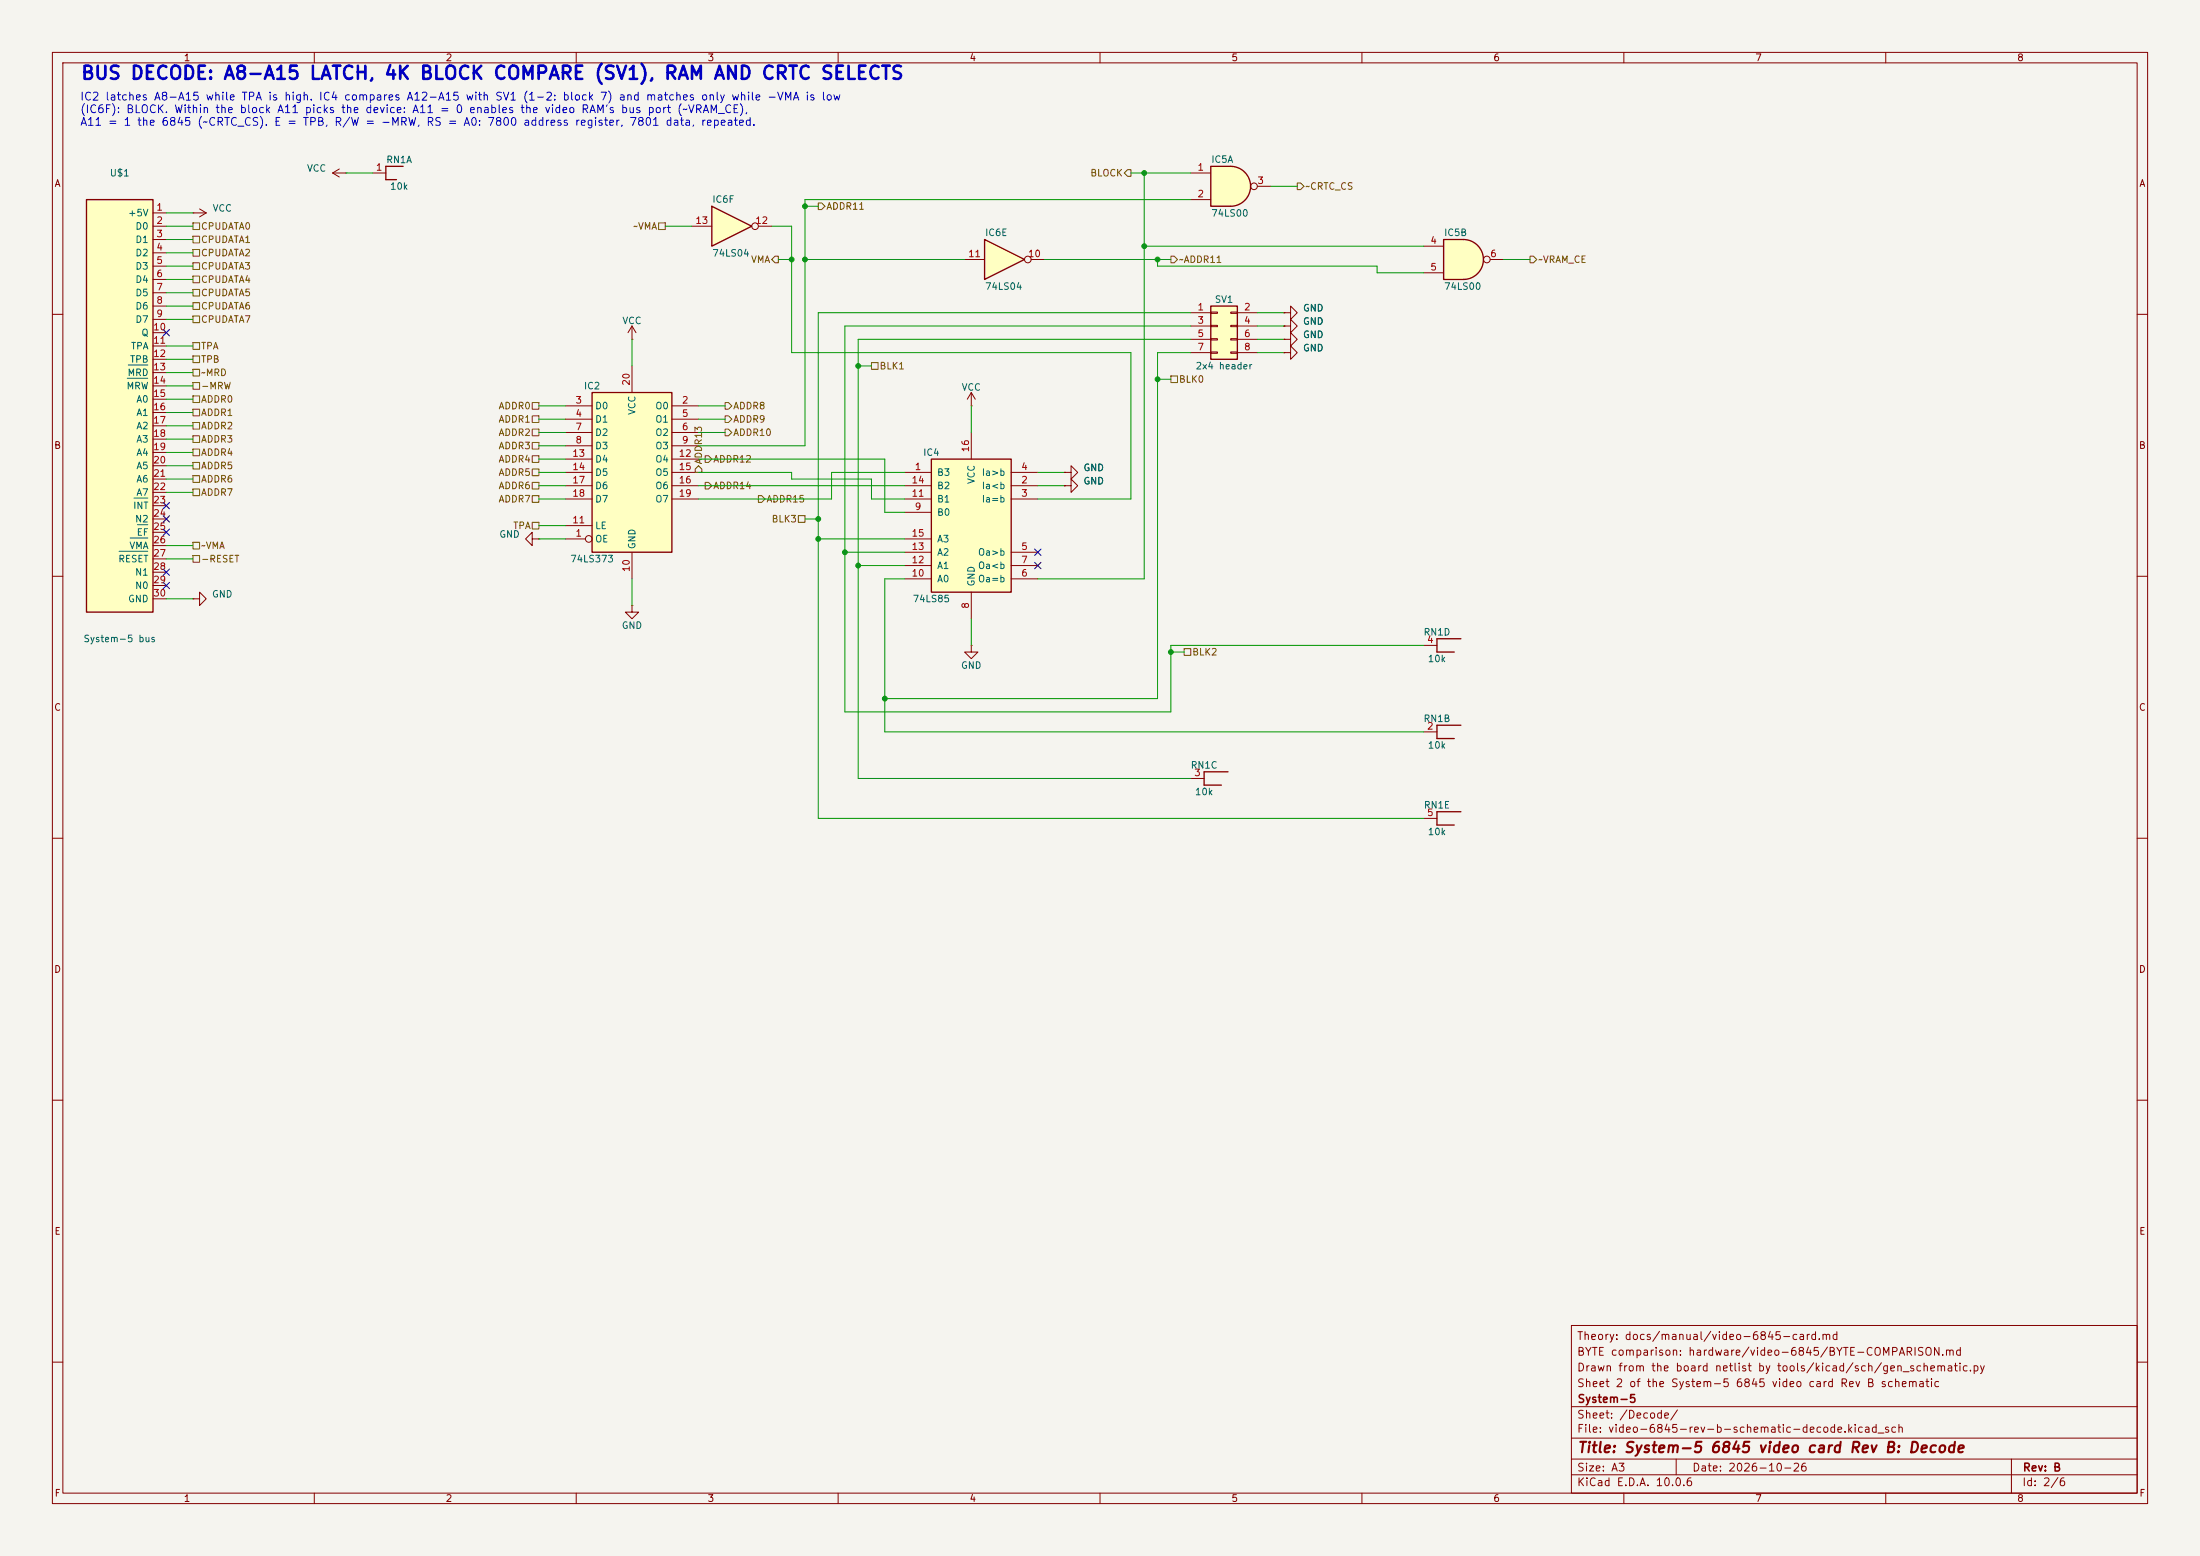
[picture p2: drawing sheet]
<svg xmlns="http://www.w3.org/2000/svg" width="420mm" height="297mm" viewBox="0 0 420 297" stroke-linecap="round" stroke-linejoin="round" font-family="sans-serif">
<path d="M0 0h420v297h-420z" fill="#f5f4ef" stroke="#f5f4ef" stroke-width=".19"/>
<g fill="none" stroke="#840000" stroke-width=".19">
<path d="M10 10h400v277h-400zM12 12h396v273h-396zM60 10v2M110 10v2M160 10v2M210 10v2M260 10v2M310 10v2M360 10v2M71.1 33h2.6M245.1 59.7h1.3v-1.3l1.2 1.3-1.2 1.3v-1.3M245.1 59.7h.1"/>
<path d="M10 60h2M120.6 64.8h.1M120.6 62.2l-.7 1.3M120.6 62.2l.8 1.3M120.6 62.2v2.6M185.4 77.5h.1M185.4 74.9l-.7 1.3M185.4 74.9l.8 1.3M185.4 74.9v2.6M408 60h2M203.2 90.2h1.3v-1.3l1.2 1.3-1.2 1.2v-1.2M203.2 90.2h.1"/>
<path d="M203.2 92.7h1.3v-1.3l1.2 1.3-1.2 1.3v-1.3M203.2 92.7h.1M10 110h2M408 110h2M10 160h2M408 160h2M10 210h2M408 210h2M300 253h108v32h-108zM10 260h2M300 278.5h108M300 274.5h108"/>
<path d="M300 268.5h108M320 278.5v3M384 278.5v6.5M408 260h2M60 285v2M110 285v2M160 285v2M210 285v2M260 285v2M300 281.5h108M310 285v2M360 285v2"/>
</g>
<path d="M77 31.8h-3.3v2.5h2" fill="none" stroke="#840000" stroke-width=".25"/>
<path d="M135.9 39.4l7.6 3.8-7.6 3.8z" fill="#ffffc2"/>
<path d="M135.9 39.4l7.6 3.8-7.6 3.8z" fill="none" stroke="#840000" stroke-width=".25"/>
<g fill="none" stroke="#840000" stroke-width=".19">
<path d="M132.1 43.2h3.8M144.8 43.2h2.5"/>
<circle cx="144.1" cy="43.2" r=".63"/>
</g>
<path d="M113 74.9h15.3v30.5h-15.3z" fill="#ffffc2"/>
<path d="M113 74.9h15.3v30.5h-15.3z" fill="none" stroke="#840000" stroke-width=".25"/>
<g fill="none" stroke="#840000" stroke-width=".19">
<path d="M107.9 77.5h5.1M120.6 69.9v5M128.3 77.5h5M107.9 80h5.1M107.9 82.6h5.1M107.9 85.1h5.1M107.9 87.6h5.1M107.9 90.2h5.1M107.9 92.7h5.1M107.9 95.3h5.1M128.3 80h5M128.3 82.6h5"/>
<path d="M128.3 85.1h5M128.3 87.6h5M128.3 90.2h5M128.3 92.7h5M128.3 95.3h5M101.6 102.9v-1.3l-1.3 1.3 1.3 1.2v-1.2h1.3M102.9 102.9h.1M107.9 102.9h3.9M107.9 100.3h5.1M120.6 105.4v5.1"/>
<circle cx="112.4" cy="102.9" r=".63"/>
</g>
<path d="M188 45.7l7.6 3.8-7.6 3.8z" fill="#ffffc2"/>
<path d="M188 45.7l7.6 3.8-7.6 3.8z" fill="none" stroke="#840000" stroke-width=".25"/>
<g fill="none" stroke="#840000" stroke-width=".19">
<path d="M63.5 33l1.3 .8M63.5 33h2.5M64.8 32.3l-1.3 .7M66 33h.1M184.1 49.5h3.9M196.8 49.5h2.6M185.4 123.2v1.3h1.3l-1.3 1.2-1.3-1.2h1.3M185.4 123.2h.1"/>
<circle cx="196.2" cy="49.5" r=".63"/>
</g>
<path d="M177.8 87.6h15.2v25.4h-15.2z" fill="#ffffc2"/>
<path d="M177.8 87.6h15.2v25.4h-15.2z" fill="none" stroke="#840000" stroke-width=".25"/>
<g fill="none" stroke="#840000" stroke-width=".19">
<path d="M172.7 90.2h5.1M172.7 92.7h5.1M172.7 95.3h5.1M172.7 97.8h5.1M185.4 82.6v5M193 90.2h5.1M193 92.7h5.1M193 95.3h5.1M172.7 105.4h5.1M172.7 110.5h5.1M172.7 108h5.1M172.7 102.9h5.1"/>
<path d="M185.4 113v5.1M193 105.4h5.1M193 110.5h5.1M193 108h5.1"/>
</g>
<path d="M231.1 58.4h5.1v10.2h-5.1z" fill="#ffffc2"/>
<path d="M231.1 58.4h5.1v10.2h-5.1zM278.9 121.9h-4.6v2.6h3.3M278.9 138.4h-4.6v2.6h3.3M234.4 147.3h-4.5v2.6h3.3" fill="none" stroke="#840000" stroke-width=".25"/>
<g fill="none" stroke="#840000" stroke-width=".19">
<path d="M38.1 39.9l1.3 .7M36.8 40.6h.1M36.8 40.6h2.6M39.4 40.6l-1.3 .8M227.3 59.7h3.8M231.1 59.6h1.3v.2h-1.3zM234.9 59.6h1.3v.2h-1.3zM236.2 59.7h3.8M227.3 62.2h3.8M227.3 64.8h3.8M227.3 67.3h3.8M231.1 62.1h1.3v.3h-1.3z"/>
<path d="M231.1 64.6h1.3v.3h-1.3zM231.1 67.2h1.3v.2h-1.3zM234.9 62.1h1.3v.3h-1.3zM234.9 64.6h1.3v.3h-1.3zM234.9 67.2h1.3v.2h-1.3zM236.2 62.2h3.8M236.2 64.8h3.8M236.2 67.3h3.8M36.8 114.3h1.3v-1.3l1.3 1.3-1.3 1.3v-1.3M36.8 114.3h.1M120.6 115.6v1.2h1.3l-1.3 1.3-1.2-1.3h1.2M120.6 115.6h.1"/>
<path d="M271.8 139.7h2.5M271.8 123.2h2.5M227.3 148.6h2.6"/>
</g>
<path d="M16.5 38.1h12.7v78.7h-12.7z" fill="#ffffc2"/>
<path d="M16.5 38.1h12.7v78.7h-12.7zM278.9 154.9h-4.6v2.6h3.3" fill="none" stroke="#840000" stroke-width=".25"/>
<g fill="none" stroke="#840000" stroke-width=".19">
<path d="M29.2 40.6h2.5M29.2 43.2h2.5M29.2 45.7h2.5M29.2 48.3h2.5M29.2 50.8h2.5M29.2 53.3h2.5M29.2 55.9h2.5M29.2 58.4h2.5M29.2 61h2.5M29.2 63.5h2.5M29.2 66h2.5M29.2 68.6h2.5"/>
<path d="M29.2 71.1h2.5M29.2 73.7h2.5M29.2 76.2h2.5M29.2 78.7h2.5M245.1 62.2h1.3v-1.2l1.2 1.2-1.2 1.3v-1.3M245.1 62.2h.1M29.2 81.3h2.5M29.2 83.8h2.5M29.2 86.4h2.5M29.2 88.9h2.5M29.2 91.4h2.5M29.2 94h2.5"/>
<path d="M29.2 96.5h2.5M29.2 99.1h2.5M29.2 101.6h2.5M29.2 104.1h2.5M29.2 106.7h2.5M29.2 109.2h2.5M29.2 111.8h2.5M29.2 114.3h2.5M271.8 156.2h2.5"/>
</g>
<path d="M24.3 72.2h3.9M24.5 69.7h3.7M25.6 95.1h2.6M22.7 105.2h5.5M24.8 102.7h3.4M26.2 100.2h2" fill="none" stroke="#006464" stroke-width=".19"/>
<path d="M234.9 31.8a3.8 3.8 0 0 1 3.8 3.8 3.8 3.8 0 0 1-3.8 3.8z" fill="#ffffc2" stroke="#ffffc2" stroke-width=".19"/>
<path d="M231.1 31.8h3.8v7.6h-3.8z" fill="#ffffc2"/>
<path d="M231.1 31.8h3.8a3.8 3.8 0 0 1 3.8 3.8 3.8 3.8 0 0 1-3.8 3.8h-3.8z" fill="none" stroke="#840000" stroke-width=".25"/>
<g fill="none" stroke="#840000" stroke-width=".19">
<path d="M227.3 33h3.8M227.3 38.1h3.8M240 35.6h2.6M245.1 64.8h1.3v-1.3l1.2 1.3-1.2 1.2v-1.2M245.1 64.8h.1"/>
<circle cx="239.4" cy="35.6" r=".63"/>
</g>
<path d="M279.4 45.7a3.8 3.8 0 0 1 3.8 3.8 3.8 3.8 0 0 1-3.8 3.8z" fill="#ffffc2" stroke="#ffffc2" stroke-width=".19"/>
<path d="M275.6 45.7h3.8v7.6h-3.8z" fill="#ffffc2"/>
<path d="M275.6 45.7h3.8a3.8 3.8 0 0 1 3.8 3.8 3.8 3.8 0 0 1-3.8 3.8h-3.8z" fill="none" stroke="#840000" stroke-width=".25"/>
<g fill="none" stroke="#840000" stroke-width=".19">
<path d="M245.1 59.7h.1M271.8 47h3.8M271.8 52.1h3.8M284.5 49.5h2.5M245.1 67.3h1.3v-1.3l1.2 1.3-1.2 1.3v-1.3M245.1 67.3h.1M245.1 62.2h.1M245.1 64.8h.1M203.2 92.7h.1M203.2 90.2h.1"/>
<circle cx="283.8" cy="49.5" r=".63"/>
</g>
<g fill="none" stroke="#725600" stroke-width=".19">
<path d="M156.2 38.7h.6l.7 .7-.7 .6h-.6zM215.3 32.4h.6v1.3h-.6l-.7-.7zM247.6 34.9h.7l.6 .7-.6 .6h-.7zM36.8 42.5h1.3v1.3h-1.3zM36.8 45.1h1.3v1.3h-1.3zM36.8 57.8h1.3v1.3h-1.3zM36.8 55.2h1.3v1.3h-1.3zM36.8 52.7h1.3v1.3h-1.3zM36.8 50.2h1.3v1.2h-1.3zM36.8 47.6h1.3v1.3h-1.3zM125.7 42.5h1.3v1.3h-1.3zM148 48.9h.6v1.3h-.6l-.7-.7z"/>
<path d="M223.5 48.9h.7l.6 .6-.6 .7h-.7zM292.1 48.9h.6l.7 .6-.7 .7h-.6zM36.8 78.1h1.3v1.3h-1.3zM36.8 70.5h1.3v1.3h-1.3zM36.8 67.9h1.3v1.3h-1.3zM36.8 65.4h1.3v1.3h-1.3zM36.8 60.3h1.3v1.3h-1.3zM36.8 73h1.3v1.3h-1.3zM36.8 75.6h1.3v1.2h-1.3zM101.6 76.8h1.3v1.3h-1.3zM101.6 79.4h1.3v1.2h-1.3zM138.4 76.8h.7l.6 .7-.6 .6h-.7z"/>
<path d="M138.4 79.4h.7l.6 .6-.6 .6h-.7zM166.4 69.2h1.2v1.3h-1.2zM223.5 71.8h1.3v1.2h-1.3zM36.8 80.6h1.3v1.3h-1.3zM36.8 83.2h1.3v1.3h-1.3zM36.8 85.7h1.3v1.3h-1.3zM36.8 88.3h1.3v1.2h-1.3zM36.8 90.8h1.3v1.3h-1.3zM36.8 93.3h1.3v1.3h-1.3zM101.6 92.1h1.3v1.2h-1.3zM101.6 94.6h1.3v1.3h-1.3zM101.6 89.5h1.3v1.3h-1.3z"/>
<path d="M101.6 99.7h1.3v1.3h-1.3zM101.6 87h1.3v1.3h-1.3zM101.6 84.5h1.3v1.2h-1.3zM101.6 81.9h1.3v1.3h-1.3zM133.3 88.9l.7 .6v.7h-1.3v-.7zM134.6 87h.7l.6 .6-.6 .7h-.7zM134.6 92.1h.7l.6 .6-.6 .6h-.7zM138.4 81.9h.7l.6 .7-.6 .6h-.7zM144.8 94.6h.6l.6 .7-.6 .6h-.6zM152.4 98.4h1.3v1.3h-1.3zM36.8 103.5h1.3v1.3h-1.3zM36.8 106h1.3v1.3h-1.3z"/>
<path d="M226.1 123.8h1.2v1.3h-1.2z"/>
</g>
<g fill="none" stroke="#009600" stroke-width=".19">
<path d="M66 33h5.1M153.7 39.4h2.5M215.9 33h11.4M218.4 33v77.5h-20.3M227.3 38.1h-73.6v47h-20.4M242.6 35.6h5M31.7 43.2h5.1M31.7 50.8h5.1M31.7 45.7h5.1M31.7 40.6h5.1M31.7 48.3h5.1M31.7 58.4h5.1"/>
<path d="M31.7 55.9h5.1M31.7 53.3h5.1M127 43.2h5.1M147.3 43.2h3.8v24.1h64.8v28h-17.8M148.6 49.5h2.5M153.7 49.5h30.4M199.4 49.5h24.1M218.4 47h53.4M221 49.5v1.3h41.9v1.3h8.9M227.3 59.7h-71.1v96.5h115.6M240 59.7h5.1M287 49.5h5.1"/>
<path d="M31.7 78.7h5.1M31.7 76.2h5.1M31.7 73.7h5.1M31.7 71.1h5.1M31.7 68.6h5.1M31.7 66h5.1M31.7 61h5.1M102.9 77.5h5M120.6 64.8v5.1M133.3 77.5h5.1M163.8 69.9h2.6M185.4 77.5v5.1"/>
<path d="M221 72.4h2.5M227.3 62.2h-66v73.7h62.2v-12.7h48.3M227.3 64.8h-63.5v83.8h63.5M227.3 67.3h-6.3v66.1h-52.1M240 67.3h5.1M240 62.2h5.1M240 64.8h5.1M31.7 94h5.1M31.7 91.4h5.1M31.7 88.9h5.1M31.7 86.4h5.1M31.7 83.8h5.1"/>
<path d="M31.7 81.3h5.1M102.9 82.6h5M102.9 80h5M102.9 85.1h5M102.9 87.6h5M102.9 95.3h5M102.9 92.7h5M102.9 90.2h5M133.3 82.6h5.1M133.3 80h5.1M133.3 87.6h35.6v10.2h3.8M133.3 90.2h17.8v1.2h15.3v3.9h6.3"/>
<path d="M133.3 92.7h39.4M153.7 99.1h2.5M172.7 90.2h-14v5.1h-25.4M198.1 92.7h5.1M198.1 90.2h5.1M31.7 106.7h5.1M31.7 104.1h5.1M31.7 114.3h5.1M102.9 100.3h5M102.9 102.9h5M120.6 110.5v5.1M156.2 102.9h16.5"/>
<path d="M161.3 105.4h11.4M163.8 108h8.9M172.7 110.5h-3.8v29.2h102.9M185.4 118.1v5.1M223.5 124.5h2.6"/>
</g>
<g fill="none" stroke="#000084" stroke-width=".19">
<path d="M31.1 62.9l1.3 1.2M32.4 62.9l-1.3 1.2M31.1 95.9l1.3 1.2M31.1 98.5l1.3 1.2M32.4 95.9l-1.3 1.2M32.4 98.5l-1.3 1.2M31.1 101l1.3 1.2M31.1 108.6l1.3 1.2M31.1 111.2l1.3 1.2M32.4 101l-1.3 1.2M32.4 108.6l-1.3 1.2M32.4 111.2l-1.3 1.2"/>
<path d="M197.5 104.8l1.2 1.2M197.5 107.3l1.2 1.3M198.7 104.8l-1.2 1.2M198.7 107.3l-1.2 1.3"/>
</g>
<g fill="#009600" stroke="#009600" stroke-width=".19">
<circle cx="168.9" cy="133.4" r=".46"/>
<circle cx="221" cy="72.4" r=".46"/>
<circle cx="223.5" cy="124.5" r=".46"/>
<circle cx="218.4" cy="33" r=".46"/>
<circle cx="153.7" cy="49.5" r=".46"/>
<circle cx="153.7" cy="39.4" r=".46"/>
<circle cx="151.1" cy="49.5" r=".46"/>
<circle cx="163.8" cy="108" r=".46"/>
<circle cx="161.3" cy="105.4" r=".46"/>
<circle cx="156.2" cy="102.9" r=".46"/>
<circle cx="163.8" cy="69.9" r=".46"/>
<circle cx="156.2" cy="99.1" r=".46"/>
<circle cx="218.4" cy="47" r=".46"/>
<circle cx="221" cy="49.5" r=".46"/>
</g>
<text font-size="2.5" fill="#0000c2" x="15.3" y="15.8">BUS DECODE: A8-A15 LATCH, 4K BLOCK COMPARE (SV1), RAM AND CRTC SELECTS</text>
<text font-size="2" fill="#840000" x="301" y="277.8">Title: System-5 6845 video card Rev B: Decode</text>
<g font-size="1.5" fill="#0000c2">
<text x="15.2" y="19.5">IC2 latches A8-A15 while TPA is high. IC4 compares A12-A15 with SV1 (1-2: block 7) and matches only while -VMA is low</text>
<text x="15.2" y="22">(IC6F): BLOCK. Within the block A11 picks the device: A11 = 0 enables the video RAM's bus port (~VRAM_CE),</text>
<text x="15.2" y="24.4">A11 = 1 the 6845 (~CRTC_CS). E = TPB, R/W = -MRW, RS = A0: 7800 address register, 7801 data, repeated.</text>
</g>
<g font-size="1.5" fill="#840000">
<text x="300.9" y="256.1">Theory: docs/manual/video-6845-card.md</text>
<text x="300.9" y="262.1">Drawn from the board netlist by tools/kicad/sch/gen_schematic.py</text>
<text x="300.9" y="259.1">BYTE comparison: hardware/video-6845/BYTE-COMPARISON.md</text>
<text x="300.9" y="265.1">Sheet 2 of the System-5 6845 video card Rev B schematic</text>
<text x="301" y="268.1">System-5</text>
<text x="300.9" y="273.8">File: video-6845-rev-b-schematic-decode.kicad_sch</text>
<text x="300.9" y="271.1">Sheet: /Decode/</text>
<text x="300.9" y="281.2">Size: A3</text>
<text x="322.9" y="281.2">Date: 2026-10-26</text>
<text x="386" y="281.2">Rev: B</text>
<text x="300.9" y="284">KiCad E.D.A. 10.0.6</text>
<text x="385.9" y="284">Id: 2/6</text>
</g>
<g font-size="1.3" fill="#840000">
<text x="35" y="12">1</text>
<text x="85" y="12">2</text>
<text x="135" y="12">3</text>
<text x="185" y="12">4</text>
<text x="235" y="12">5</text>
<text x="285" y="12">6</text>
<text x="335" y="12">7</text>
<text x="385" y="12">8</text>
<text x="10.3" y="36">A</text>
<text x="408.3" y="36">A</text>
<text x="10.2" y="86">B</text>
<text x="408.2" y="86">B</text>
<text x="10.2" y="136">C</text>
<text x="408.2" y="136">C</text>
<text x="10.2" y="186">D</text>
<text x="408.2" y="186">D</text>
<text x="10.3" y="236">E</text>
<text x="408.3" y="236">E</text>
<text x="10.3" y="286">F</text>
<text x="35" y="287">1</text>
<text x="85" y="287">2</text>
<text x="135" y="287">3</text>
<text x="185" y="287">4</text>
<text x="235" y="287">5</text>
<text x="285" y="287">6</text>
<text x="335" y="287">7</text>
<text x="385" y="287">8</text>
<text x="408.3" y="286">F</text>
</g>
<g font-size="1.3" fill="#006464">
<text x="20.9" y="34">U$1</text>
<text x="58.5" y="33.1">VCC</text>
<text x="73.6" y="31.4">RN1A</text>
<text x="231.1" y="31.4">IC5A</text>
<text x="24.4" y="41.6">+5V</text>
<text x="40.5" y="40.7">VCC</text>
<text x="74.3" y="36.5">10k</text>
<text x="135.9" y="39">IC6F</text>
<text x="231.1" y="41.7">74LS00</text>
<text x="25.7" y="44.1">D0</text>
<text x="25.7" y="46.7">D1</text>
<text x="187.9" y="45.4">IC6E</text>
<text x="275.6" y="45.4">IC5B</text>
<text x="25.7" y="49.2">D2</text>
<text x="25.7" y="51.8">D3</text>
<text x="135.9" y="49.3">74LS04</text>
<text x="25.7" y="54.3">D4</text>
<text x="25.7" y="56.8">D5</text>
<text x="25.7" y="59.4">D6</text>
<text x="187.9" y="55.6">74LS04</text>
<text x="231.8" y="58.1">SV1</text>
<text x="248.6" y="59.8">GND</text>
<text x="275.6" y="55.6">74LS00</text>
<text x="25.7" y="61.9">D7</text>
<text x="26.9" y="64.5">Q</text>
<text x="118.7" y="62.2">VCC</text>
<text x="248.6" y="62.3">GND</text>
<text x="248.6" y="64.8">GND</text>
<text x="24.7" y="69.5">TPB</text>
<text x="24.9" y="67">TPA</text>
<text x="228.1" y="70.8">2x4 header</text>
<text x="248.6" y="67.4">GND</text>
<text x="24" y="74.6">MRW</text>
<text x="24.2" y="72.1">MRD</text>
<text x="25.9" y="77.2">A0</text>
<text x="111.4" y="74.6">IC2</text>
<text x="183.5" y="74.9">VCC</text>
<text x="25.9" y="79.7">A1</text>
<text x="25.9" y="82.2">A2</text>
<text x="113.5" y="78.4">D0</text>
<text x="113.5" y="81">D1</text>
<text x="113.5" y="83.5">D2</text>
<text x="121.6" y="79.3" transform="rotate(-90 121.6 79.3)">VCC</text>
<text x="125" y="78.4">O0</text>
<text x="125" y="81">O1</text>
<text x="125" y="83.5">O2</text>
<text x="25.9" y="84.8">A3</text>
<text x="25.9" y="87.3">A4</text>
<text x="25.9" y="89.9">A5</text>
<text x="113.5" y="86.1">D3</text>
<text x="113.5" y="88.6">D4</text>
<text x="125" y="86.1">O3</text>
<text x="125" y="88.6">O4</text>
<text x="176.1" y="87.3">IC4</text>
<text x="25.9" y="92.4">A6</text>
<text x="25.9" y="94.9">A7</text>
<text x="113.5" y="91.1">D5</text>
<text x="113.5" y="93.7">D6</text>
<text x="125" y="91.1">O5</text>
<text x="125" y="93.7">O6</text>
<text x="178.8" y="91.1">B3</text>
<text x="178.8" y="93.7">B2</text>
<text x="186.4" y="92.5" transform="rotate(-90 186.4 92.5)">VCC</text>
<text x="187.3" y="93.7">Ia&lt;b</text>
<text x="187.3" y="91.1">Ia&gt;b</text>
<text x="206.7" y="90.2">GND</text>
<text x="206.7" y="92.8">GND</text>
<text x="25.3" y="97.5">INT</text>
<text x="25.7" y="100">N2</text>
<text x="113.5" y="101.3">LE</text>
<text x="113.5" y="96.2">D7</text>
<text x="125" y="96.2">O7</text>
<text x="178.8" y="98.8">B0</text>
<text x="178.8" y="96.2">B1</text>
<text x="187.3" y="96.2">Ia=b</text>
<text x="22.5" y="107.6">RESET</text>
<text x="24.6" y="105.1">VMA</text>
<text x="26" y="102.6">EF</text>
<text x="95.2" y="102.9">GND</text>
<text x="108.8" y="107.6">74LS373</text>
<text x="113.5" y="103.8">OE</text>
<text x="121.6" y="104.9" transform="rotate(-90 121.6 104.9)">GND</text>
<text x="178.8" y="106.4">A2</text>
<text x="178.8" y="103.8">A3</text>
<text x="186.6" y="106.4">Oa&gt;b</text>
<text x="25.7" y="110.2">N1</text>
<text x="25.7" y="112.7">N0</text>
<text x="178.8" y="111.5">A0</text>
<text x="178.8" y="108.9">A1</text>
<text x="186.4" y="112" transform="rotate(-90 186.4 112)">GND</text>
<text x="186.6" y="111.5">Oa=b</text>
<text x="186.6" y="108.9">Oa&lt;b</text>
<text x="24.4" y="115.3">GND</text>
<text x="40.4" y="114.4">GND</text>
<text x="174.1" y="115.3">74LS85</text>
<text x="15.8" y="122.9">System-5 bus</text>
<text x="118.6" y="120.3">GND</text>
<text x="271.7" y="121.6">RN1D</text>
<text x="183.4" y="128">GND</text>
<text x="272.5" y="126.7">10k</text>
<text x="271.7" y="138.1">RN1B</text>
<text x="272.5" y="143.2">10k</text>
<text x="227.2" y="147">RN1C</text>
<text x="228" y="152.1">10k</text>
<text x="271.7" y="154.6">RN1E</text>
<text x="272.5" y="159.7">10k</text>
</g>
<g font-size="1.3" fill="#a90000">
<text x="71.7" y="32.9">1</text>
<text x="228.5" y="32.9">1</text>
<text x="239.9" y="35.4">3</text>
<text x="29.7" y="40.5">1</text>
<text x="228.5" y="38">2</text>
<text x="29.7" y="43">2</text>
<text x="29.7" y="45.6">3</text>
<text x="132.6" y="43">13</text>
<text x="144.1" y="43">12</text>
<text x="273" y="46.9">4</text>
<text x="29.7" y="48.1">4</text>
<text x="29.7" y="50.7">5</text>
<text x="29.7" y="53.2">6</text>
<text x="184.7" y="49.4">11</text>
<text x="196.1" y="49.4">10</text>
<text x="273" y="51.9">5</text>
<text x="284.4" y="49.4">6</text>
<text x="29.7" y="55.7">7</text>
<text x="29.7" y="58.3">8</text>
<text x="228.5" y="59.6">1</text>
<text x="237.4" y="59.6">2</text>
<text x="29.1" y="63.4">10</text>
<text x="29.1" y="65.9">11</text>
<text x="29.7" y="60.8">9</text>
<text x="228.5" y="62.1">3</text>
<text x="228.5" y="64.6">5</text>
<text x="237.4" y="62.1">4</text>
<text x="237.4" y="64.6">6</text>
<text x="29.1" y="68.4">12</text>
<text x="29.1" y="71">13</text>
<text x="228.5" y="67.2">7</text>
<text x="237.4" y="67.2">8</text>
<text x="29.1" y="73.5">14</text>
<text x="29.1" y="76.1">15</text>
<text x="109.8" y="77.3">3</text>
<text x="120.5" y="73.7" transform="rotate(-90 120.5 73.7)">20</text>
<text x="130.1" y="77.3">2</text>
<text x="29.1" y="78.6">16</text>
<text x="29.1" y="81.1">17</text>
<text x="29.1" y="83.7">18</text>
<text x="109.8" y="79.9">4</text>
<text x="109.8" y="82.4">7</text>
<text x="130.1" y="79.9">5</text>
<text x="130.1" y="82.4">6</text>
<text x="29.1" y="86.2">19</text>
<text x="29.1" y="88.8">20</text>
<text x="109.2" y="87.5">13</text>
<text x="109.8" y="85">8</text>
<text x="129.5" y="87.5">12</text>
<text x="130.1" y="85">9</text>
<text x="185.3" y="86.4" transform="rotate(-90 185.3 86.4)">16</text>
<text x="29.1" y="91.3">21</text>
<text x="29.1" y="93.8">22</text>
<text x="109.2" y="90">14</text>
<text x="109.2" y="92.6">17</text>
<text x="109.2" y="95.1">18</text>
<text x="129.5" y="90">15</text>
<text x="129.5" y="92.6">16</text>
<text x="129.5" y="95.1">19</text>
<text x="173.9" y="95.1">11</text>
<text x="173.9" y="92.6">14</text>
<text x="174.5" y="90">1</text>
<text x="194.8" y="92.6">2</text>
<text x="194.8" y="95.1">3</text>
<text x="194.8" y="90">4</text>
<text x="29.1" y="96.4">23</text>
<text x="29.1" y="98.9">24</text>
<text x="29.1" y="101.5">25</text>
<text x="109.2" y="100.2">11</text>
<text x="174.5" y="97.7">9</text>
<text x="29.1" y="104">26</text>
<text x="29.1" y="106.5">27</text>
<text x="109.8" y="102.7">1</text>
<text x="173.9" y="107.8">12</text>
<text x="173.9" y="105.3">13</text>
<text x="173.9" y="102.7">15</text>
<text x="194.8" y="105.3">5</text>
<text x="194.8" y="107.8">7</text>
<text x="29.1" y="109.1">28</text>
<text x="29.1" y="111.6">29</text>
<text x="120.5" y="109.3" transform="rotate(-90 120.5 109.3)">10</text>
<text x="173.9" y="110.4">10</text>
<text x="194.8" y="110.4">6</text>
<text x="29.1" y="114.2">30</text>
<text x="185.3" y="116.3" transform="rotate(-90 185.3 116.3)">8</text>
<text x="272.3" y="123.1">4</text>
<text x="272.3" y="139.6">2</text>
<text x="227.9" y="148.5">3</text>
<text x="272.3" y="156.1">5</text>
</g>
<g font-size="1.3" fill="#725600">
<text x="208" y="34">BLOCK</text>
<text x="157.6" y="40.3">ADDR11</text>
<text x="249.1" y="36.5">~CRTC_CS</text>
<text x="38.3" y="44.1">CPUDATA0</text>
<text x="38.3" y="46.7">CPUDATA1</text>
<text x="120.8" y="44.1">~VMA</text>
<text x="38.3" y="51.8">CPUDATA3</text>
<text x="38.3" y="49.2">CPUDATA2</text>
<text x="143.3" y="50.5">VMA</text>
<text x="225" y="50.5">~ADDR11</text>
<text x="293.5" y="50.5">~VRAM_CE</text>
<text x="38.3" y="59.4">CPUDATA6</text>
<text x="38.3" y="56.8">CPUDATA5</text>
<text x="38.3" y="54.3">CPUDATA4</text>
<text x="38.3" y="61.9">CPUDATA7</text>
<text x="38.3" y="69.5">TPB</text>
<text x="38.3" y="67">TPA</text>
<text x="167.8" y="70.8">BLK1</text>
<text x="38.3" y="72.1">~MRD</text>
<text x="38.3" y="74.6">-MRW</text>
<text x="38.3" y="77.2">ADDR0</text>
<text x="225" y="73.4">BLK0</text>
<text x="38.3" y="79.7">ADDR1</text>
<text x="38.3" y="82.2">ADDR2</text>
<text x="95.1" y="78.4">ADDR0</text>
<text x="95.1" y="83.5">ADDR2</text>
<text x="95.1" y="81">ADDR1</text>
<text x="139.9" y="78.4">ADDR8</text>
<text x="139.9" y="81">ADDR9</text>
<text x="139.9" y="83.5">ADDR10</text>
<text x="38.3" y="84.8">ADDR3</text>
<text x="38.3" y="87.3">ADDR4</text>
<text x="38.3" y="89.9">ADDR5</text>
<text x="95.1" y="88.6">ADDR4</text>
<text x="95.1" y="86.1">ADDR3</text>
<text x="134.3" y="88.7" transform="rotate(-90 134.3 88.7)">ADDR13</text>
<text x="136.1" y="88.6">ADDR12</text>
<text x="38.3" y="92.4">ADDR6</text>
<text x="38.3" y="94.9">ADDR7</text>
<text x="95.1" y="93.7">ADDR6</text>
<text x="95.1" y="91.1">ADDR5</text>
<text x="136.1" y="93.7">ADDR14</text>
<text x="95.1" y="96.2">ADDR7</text>
<text x="97.9" y="101.3">TPA</text>
<text x="146.2" y="96.2">ADDR15</text>
<text x="147.2" y="100">BLK3</text>
<text x="38.3" y="105.1">~VMA</text>
<text x="38.3" y="107.6">-RESET</text>
<text x="227.5" y="125.4">BLK2</text>
</g>
</svg>
